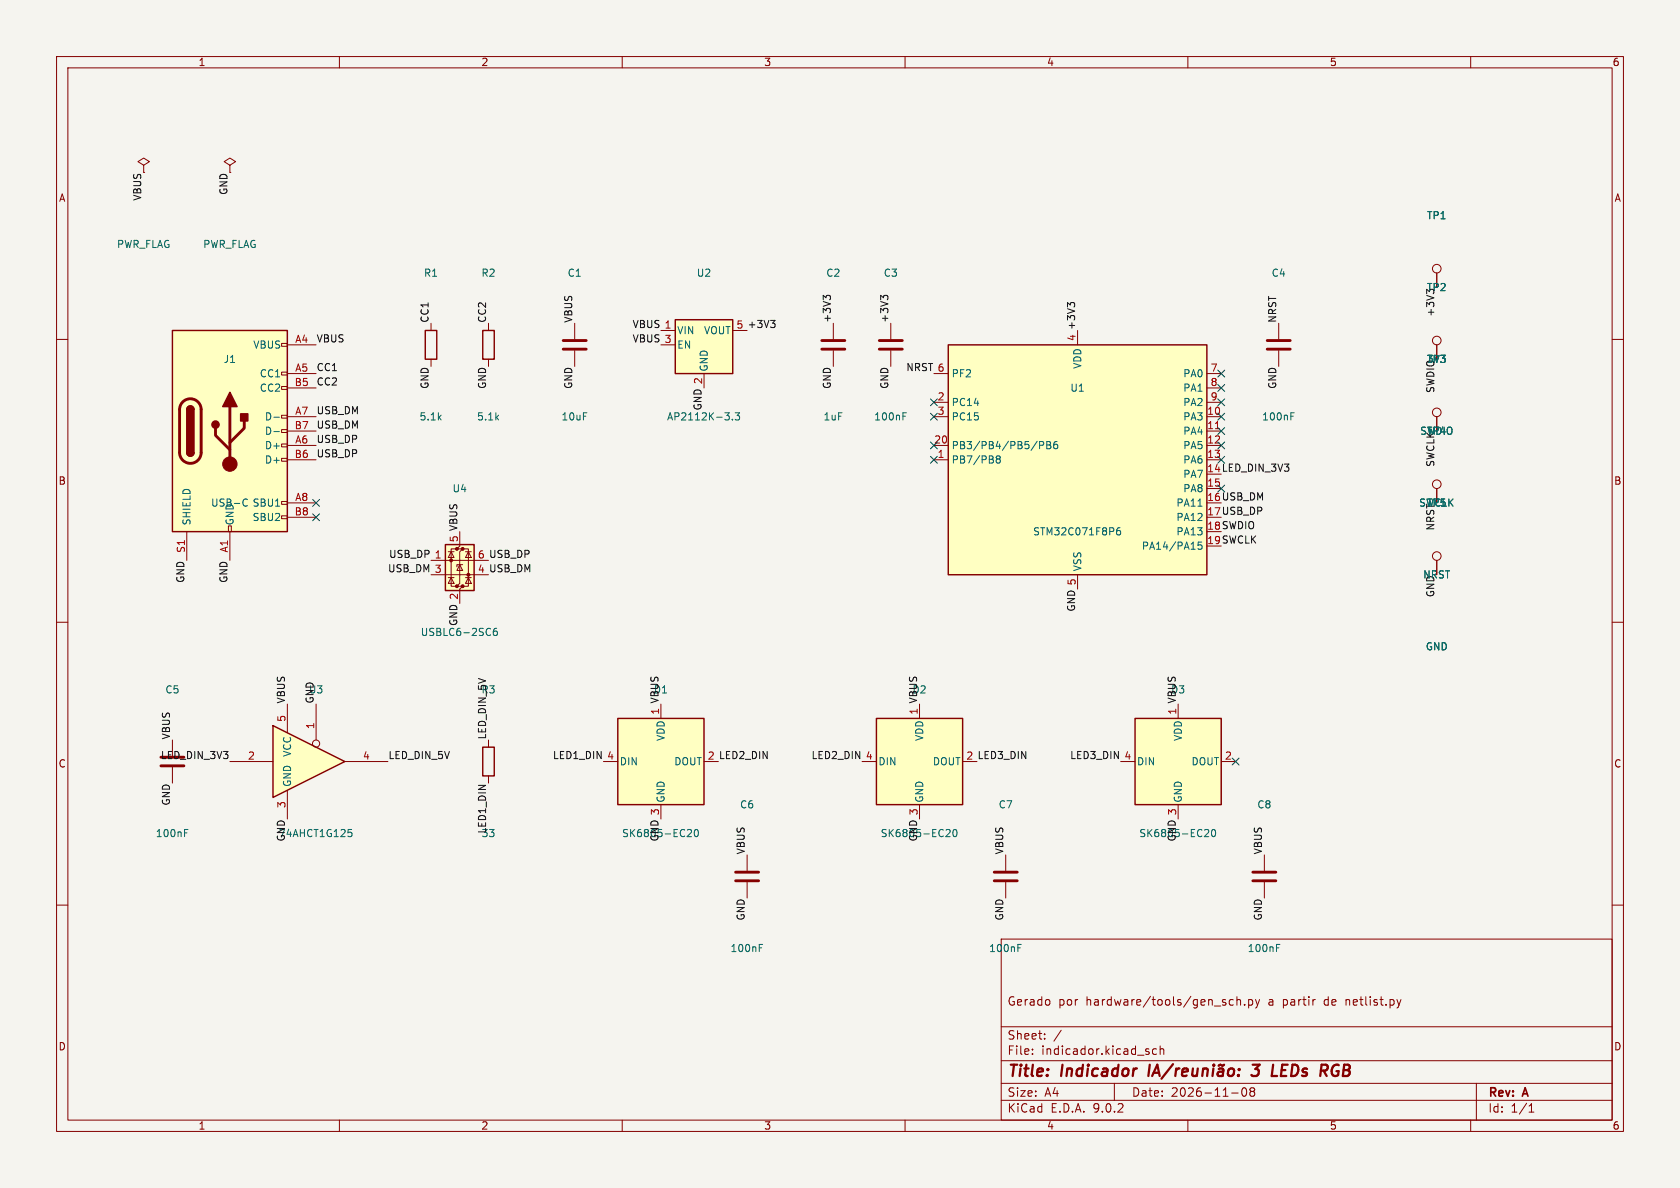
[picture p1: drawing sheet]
<svg xmlns="http://www.w3.org/2000/svg" width="297mm" height="210mm" viewBox="0 0 297 210" stroke-linecap="round" stroke-linejoin="round" font-family="sans-serif">
<path d="M0 0h297v210h-297z" fill="#f5f4ef" stroke="#f5f4ef" stroke-width=".18"/>
<g fill="none" stroke="#840000" stroke-width=".18">
<path d="M10 10h277v190h-277zM12 12h273v186h-273zM60 10v2M110 10v2M160 10v2M210 10v2M260 10v2M76.2 57.2v1.2M254 48.3v2.5M10 60h2M76.2 63.5v1.3M285 60h2"/>
<path d="M254 86.4v2.5M10 110h2M285 110h2M10 160h2M177 166h108v32h-108zM217.6 176.7l.4 .1M218 177.6l-.4 .1M218.7 176.8l.2-.1 .3 .1 .1 .9M218.7 176.2v1.5M220 177.6v.1M220.7 176.8l.5-.1 .3 .3v.4l-.2 .2h-.6M220.7 176.7v1.5"/>
<path d="M222 176.7l.3 1M222.3 177.7l-.1 .4-.2 .1M222.7 176.7l-.4 1M247.7 176.7l-.4 1M285 160h2M60 198v2M110 198v2M160 198v2M177 194.5h108M177 191.5h108M177 187.5h108M177 181.5h108"/>
<path d="M182.5 186.3v.1M182.5 185.5v.1M184.7 183.6v.1M184.7 182.8v.1M187.6 182.1l-1.3 2M197 191.5v3M203 185.9l.2 .2-.2 .3M203 185.4l.1 .1M204.5 185.5l-.5-.1-.3 .3v.4l.2 .2h.6M205.1 185.5l.2-.1 .4 .1v.9M205.1 184.9v1.5M210 198v2"/>
<path d="M217.7 193.2h1.2M219.7 192.4l.2-.1a.81 .81 0 0 1 .6 .6 .81 .81 0 0 1-.3 .8l-.2 .1a.81 .81 0 0 1-.3-1.4zM221.2 192.9l-.2-.2 .2-.4 .5 .1 .1 .2-.3 .3M221.2 192.9l-.2 .3v.5l.2 .1 .5-.1 .1-.2-.1-.4-.2-.2M221.2 192.9h.3M260 198v2M261 191.5v6.5M270.3 196.6h.9M270.3 195.5l.4-.4v1.5"/>
<circle cx="254" cy="47.5" r=".76"/>
<circle cx="254" cy="85.6" r=".76"/>
</g>
<g fill="none" stroke="#840000" stroke-width=".4">
<path d="M203.3 188.2l-.3 2M203.7 190.2l.9-2 .4 2M203.9 189.6h1M207.4 188.1l-2.1 2.6M207.9 188.9l-.1 1.3M208.5 188.9l-.4 .1-.2 .3M209 189.5l1-.1-.1-.4-.1-.1-.6 .1-.2 .9 .2 .3 .6-.1M210.9 188.9l-.1 1.2a.57 .57 0 0 0 .8-.1M211.8 188.9l-.2 1.3M212.7 189.1a.49 .49 0 0 1 .8 .1l-.1 1M212.7 188.9l-.2 1.3M214.5 188.9l-.2 1.3"/>
<path d="M214.6 188.2v.2M214.6 188.2l-.1 .1 .1 .1M214.6 188.2l.1 .1-.1 .1M215.5 189l.2-.1 .5 .1v1.2M216.3 189.4h-.7a.4 .4 0 0 0-.3 .4 .4 .4 0 0 0 .2 .4l.7-.1M216.4 188.2l-.3 .2-.4-.2-.3 .2M217.3 189.1a.52 .52 0 0 1 .5-.2 .52 .52 0 0 1 .4 .4l-.1 .5a.55 .55 0 0 1-.5 .4 .55 .55 0 0 1-.5-.4zM218.9 190l.1 .1-.1 .1M218.9 190l-.1 .1 .1 .1M218.9 190v.2M219.1 189v.2M219.1 189l.1 .1-.1 .1"/>
<path d="M219.1 189l-.1 .1 .1 .1M221.2 190l.3 .2h.6l.3-.2M221.5 188.2h1.2l-.8 .8 .5 .1M224.8 190.2h1M226.7 188.2l-.3 2h1M235.5 189.7l.2 .4 .3 .1M235.9 188.3l-.5 .8"/>
</g>
<path d="M75.2 58.4h2v5.1h-2z" fill="none" stroke="#840000" stroke-width=".25"/>
<path d="M109.2 127h15.3v15.2h-15.3z" fill="#ffffc2"/>
<path d="M85.3 132.1h2.1v5.1h-2.1zM109.2 127h15.3v15.2h-15.3z" fill="none" stroke="#840000" stroke-width=".25"/>
<g fill="none" stroke="#840000" stroke-width=".18">
<path d="M147.3 57.2v2.7M157.5 57.2v2.7M226.1 57.2v2.7M147.3 62v2.8M157.5 62v2.8M226.1 62v2.8M254 61v2.5M254 73.7v2.5M86.4 130.8v1.3M86.4 137.2v1.2M106.7 134.6h2.5M116.8 124.5v2.5"/>
<path d="M116.8 142.2v2.6M132.1 151.1v2.8M132.1 156v2.8"/>
<circle cx="254" cy="60.2" r=".76"/>
<circle cx="254" cy="72.9" r=".76"/>
</g>
<path d="M159.6 73.6h.5M159.6 73h.6M228.2 73.6h.4M228.2 73h.6M121.7 146.6l.4 .1 .2 .3-.8 .9h.8M122.9 146.8l.1-.2a.68 .68 0 0 1 .5 .7 .68 .68 0 0 1-.5 .6l-.1-.1-.2-.4zM134.2 167.6h.5M134.2 166.9h.6" fill="none" stroke="#006464" stroke-width=".18"/>
<path d="M145.3 60.2h4.1M145.3 61.7h4.1M155.4 60.2h4.1M155.4 61.7h4.1M224 60.2h4.1M224 61.7h4.1M130 154.2h4.1M130 155.7h4.1" fill="none" stroke="#840000" stroke-width=".51"/>
<path d="M119.4 56.5h10.1v9.5h-10.1z" fill="#ffffc2"/>
<path d="M119.4 56.5h10.1v9.5h-10.1z" fill="none" stroke="#840000" stroke-width=".25"/>
<path d="M25.4 29.2l1-.6-1-.7-1 .7 1 .6v1.3M40.6 29.2l1.1-.6-1.1-.7-1 .7 1 .6v1.3M116.8 58.4h2.6M129.5 58.4h2.6M116.8 61h2.6M124.5 66v2.6" fill="none" stroke="#840000" stroke-width=".18"/>
<path d="M128.1 73h.8l-.4 .5M128.9 73.6v.5M129.5 74.1v.1M130 73h.7l-.4 .5 .4 .1v.5l-.2 .1-.5-.1" fill="none" stroke="#006464" stroke-width=".18"/>
<path d="M167.6 61h45.8v40.6h-45.8z" fill="#ffffc2"/>
<path d="M85.3 58.4h2.1v5.1h-2.1zM167.6 61h45.8v40.6h-45.8z" fill="none" stroke="#840000" stroke-width=".25"/>
<g fill="none" stroke="#840000" stroke-width=".18">
<path d="M86.4 57.2v1.2M101.6 57.2v2.7M86.4 63.5v1.3M101.6 62v2.8M165.1 66h2.5M165.1 71.1h2.5M165.1 73.7h2.5M165.1 78.7h2.5M213.4 66h2.5M213.4 71.1h2.5M213.4 73.7h2.5M213.4 78.7h2.5"/>
<path d="M213.4 68.6h2.5M213.4 76.2h2.5M165.1 81.3h2.5M213.4 81.3h2.5M213.4 86.4h2.5M254 99.1v2.5M190.5 101.6v2.5M223.5 151.1v2.8M223.5 156v2.8"/>
<circle cx="254" cy="98.3" r=".76"/>
</g>
<path d="M183.8 78.7h.6l.1-.2v-.3l-.7-.2v1.3M185.1 78h.4l.2 .3-.2 .4 .2 .1 .1 .3-.3 .2h-.4zM185.1 78.7h.4M186.9 78l-.4 .1a.86 .86 0 0 0 0 1.2l.4-.1 .1-.4-.2-.3-.4 .1-.1 .2M176.4 81.1l-.3-.2 .3-.3h.2l.2 .2-.2 .3M176.4 81.1l-.3 .3 .1 .3 .2 .2 .3-.1 .1-.2v-.2l-.2-.3M176.4 81.1h.2M198 93.3l-.4 .1a.86 .86 0 0 0 0 1.2l.5-.2v-.4l-.2-.2h-.3l-.2 .2M211.8 89.5h.7M212.4 95.8h-.6v.6l.2-.1 .4 .1 .1 .2-.1 .4-.1 .1-.5-.1M225.7 167.6h.4M225.7 166.9h.6" fill="none" stroke="#006464" stroke-width=".18"/>
<path d="M214.9 75.8h.7" fill="none" stroke="#a90000" stroke-width=".18"/>
<path d="M99.6 60.2h4M99.6 61.7h4M221.5 154.2h4.1M221.5 155.7h4.1" fill="none" stroke="#840000" stroke-width=".51"/>
<path d="M200.7 127h15.2v15.2h-15.2z" fill="#ffffc2"/>
<path d="M200.7 127h15.2v15.2h-15.2z" fill="none" stroke="#840000" stroke-width=".25"/>
<path d="M198.1 134.6h2.6M208.3 124.5v2.5M215.9 134.6h2.5M208.3 142.2v2.6" fill="none" stroke="#840000" stroke-width=".18"/>
<path d="M213.1 146.6l.5 .1 .1 .3-.8 .9h.8M214.3 146.8l.2-.2a.68 .68 0 0 1 .4 .7 .68 .68 0 0 1-.4 .6l-.2-.1-.1-.4z" fill="none" stroke="#006464" stroke-width=".18"/>
<path d="M78.7 96.3h5.1v8.1h-5.1z" fill="#ffffc2"/>
<g fill="#840000" stroke="#840000" stroke-width=".18">
<circle cx="79.8" cy="99.1" r=".25"/>
<circle cx="80.8" cy="97" r=".25"/>
<circle cx="80.8" cy="103.6" r=".25"/>
<circle cx="81.8" cy="97" r=".25"/>
<circle cx="81.8" cy="103.6" r=".25"/>
<circle cx="82.8" cy="101.6" r=".25"/>
</g>
<g fill="none" stroke="#840000" stroke-width=".18">
<path d="M76.2 99.1h10.2M79.2 97.5h1.1M79.8 97.5l.5 1.1h-1.1zM80.8 97h-1v6.6h1M81.3 94v2.5l-.5 .5h1l-.5 .5v5.6l-.5 .5h1l-.5 .5v2.6M81.3 99.8l.5 1h-1zM81.8 99.8h-1v.4M81.8 97h1v6.6h-1M82.3 97.5h1M82.8 97.5l.5 1.1h-1zM76.2 101.6h7.6M79.2 102.1h1.1"/>
<path d="M79.8 102.1l.5 1h-1.1zM82.3 102.1h1M82.8 102.1l.5 1h-1z"/>
</g>
<path d="M78.7 96.3h5.1v8.1h-5.1z" fill="none" stroke="#840000" stroke-width=".25"/>
<path d="M87.8 111.1h-.4a.86 .86 0 0 0 0 1.2l.5-.1v-.4l-.2-.2h-.3l-.2 .2" fill="none" stroke="#006464" stroke-width=".18"/>
<path d="M30.5 58.4h20.3v35.6h-20.3z" fill="#ffffc2"/>
<g fill="none" stroke="#840000" stroke-width=".18">
<path d="M49.8 60.7h1v.5h-1zM49.8 65.8h1v.5h-1zM49.8 68.3h1v.5h-1zM49.8 73.4h1v.5h-1zM49.8 75.9h1v.6h-1zM49.8 78.5h1v.5h-1zM50.8 61h5.1M50.8 66h5.1M50.8 68.6h5.1M50.8 73.7h5.1M50.8 76.2h5.1M50.8 78.7h5.1"/>
<path d="M33 94v5.1M40.4 93h.5v1h-.5zM40.6 94v5.1M49.8 81h1v.5h-1zM49.8 88.6h1v.6h-1zM49.8 91.2h1v.5h-1zM50.8 81.3h5.1M50.8 88.9h5.1M50.8 91.4h5.1M177.8 151.1v2.8M177.8 156v2.8"/>
</g>
<path d="M30.5 58.4h20.3v35.6h-20.3zM33 72.4a.64 .64 0 0 1 .7-.6 .64 .64 0 0 1 .6 .6M33 80a.64 .64 0 0 0 .7 .6 .64 .64 0 0 0 .6-.6" fill="none" stroke="#840000" stroke-width=".25"/>
<path d="M32.3 71.1a1.9 1.9 0 0 1 2.1-.5 1.9 1.9 0 0 1 1.2 1.8v7.6a1.91 1.91 0 0 1-1.9 1.9 1.91 1.91 0 0 1-2-1.9l.1-7.8 .1-.6zM38.1 75.7v1.3l2.5 2.5M40.6 71.9v10.1M43.2 74.4v1.3l-2.6 2.5M175.8 154.2h4M175.8 155.7h4" fill="none" stroke="#840000" stroke-width=".51"/>
<g fill="#840000" stroke="#840000" stroke-width=".25">
<path d="M33 72.4h1.3v7.6h-1.3z"/>
<path d="M33.2 71.9a.64 .64 0 0 1 .7-.1 .64 .64 0 0 1 .4 .6h-1.3z"/>
<path d="M33 80h1.3a.64 .64 0 0 1-.6 .6 .64 .64 0 0 1-.7-.6z"/>
<path d="M40.6 69.3l1.3 2.6h-2.5z"/>
<path d="M42.5 73.2h1.3v1.2h-1.3z"/>
<circle cx="38.1" cy="75.1" r=".63"/>
</g>
<circle cx="40.6" cy="82" r="1.27" fill="#840000" stroke="#840000" stroke-width=".18"/>
<path d="M48.4 73.8h1M48.4 76.3h1M43.2 88.3l.3-.1 .2 .1M43.7 89.4l-.2 .1-.3-.1M179.9 167.6h.5M179.9 166.9h.7" fill="none" stroke="#006464" stroke-width=".18"/>
<path d="M154.9 127h15.3v15.2h-15.3z" fill="#ffffc2"/>
<path d="M154.9 127h15.3v15.2h-15.3z" fill="none" stroke="#840000" stroke-width=".25"/>
<path d="M152.4 134.6h2.5M162.6 124.5v2.5M162.6 142.2v2.6" fill="none" stroke="#840000" stroke-width=".18"/>
<path d="M167.4 146.6l.5 .1 .1 .3-.8 .9h.8M168.6 146.8l.2-.2a.68 .68 0 0 1 .4 .7 .68 .68 0 0 1-.4 .6l-.2-.1-.1-.4z" fill="none" stroke="#006464" stroke-width=".18"/>
<path d="M48.3 128.3l12.7 6.3-12.7 6.4z" fill="#ffffc2"/>
<path d="M48.3 128.3l12.7 6.3-12.7 6.4z" fill="none" stroke="#840000" stroke-width=".25"/>
<g fill="none" stroke="#840000" stroke-width=".18">
<path d="M254 48.3v2.5M254 61v2.5M254 73.7v2.5M254 86.4v2.5M254 99.1v2.5M30.5 130.8v2.8M30.5 135.6v2.8M40.6 134.6h7.7M50.8 124.5v5M50.8 139.7v5.1M55.9 124.5v6.3M61 134.6h7.6"/>
<circle cx="55.9" cy="131.4" r=".63"/>
</g>
<path d="M32.6 146.6h.6M32.6 147.2h.5M61.6 146.6h.6M61.7 147.1h.3l.2 .3v.4l-.5 .1" fill="none" stroke="#006464" stroke-width=".18"/>
<path d="M28.4 133.9h4.1M28.4 135.4h4.1" fill="none" stroke="#840000" stroke-width=".51"/>
<path d="M136.2 56.6h.8l-.4 .5M136.8 57.1l.2 .3v.3l-.2 .2M146 52.5l.3-.3h.3l.2 .3M146 52.6l-.5-.4v.8M156.2 52.6l-.5-.4v.8M156.2 52.5l.2-.3h.3l.3 .3M189.2 53.9l-.5-.4v.8M189.2 53.7l.2-.2h.3l.3 .2" fill="none" stroke="#0f0f0f" stroke-width=".18"/>
<g fill="none" stroke="#000084" stroke-width=".18">
<path d="M164.5 73.1l1.2 1.2M164.5 78.1l1.2 1.2M164.5 70.5l1.2 1.2M165.7 73.1l-1.2 1.2M165.7 78.1l-1.2 1.2M165.7 70.5l-1.2 1.2M215.3 78.1l1.2 1.2M215.3 75.6l1.2 1.2M215.3 73.1l1.2 1.2M215.3 65.4l1.2 1.2M215.3 68l1.2 1.2M215.3 70.5l1.2 1.2"/>
<path d="M216.5 78.1l-1.2 1.2M216.5 75.6l-1.2 1.2M216.5 73.1l-1.2 1.2M216.5 65.4l-1.2 1.2M216.5 68l-1.2 1.2M216.5 70.5l-1.2 1.2M55.3 90.8l1.2 1.2M55.3 88.3l1.2 1.2M56.5 90.8l-1.2 1.2M56.5 88.3l-1.2 1.2M164.5 80.7l1.2 1.2M165.7 80.7l-1.2 1.2"/>
<path d="M215.3 80.7l1.2 1.2M215.3 85.8l1.2 1.2M216.5 80.7l-1.2 1.2M216.5 85.8l-1.2 1.2M217.8 134l1.2 1.2M219 134l-1.2 1.2"/>
</g>
<g font-size="2.8" fill="#840000">
<text x="178" y="190.9">Title:</text>
<text x="187.7" y="190.9">Indicador</text>
<text x="223.1" y="190.9">3</text>
<text x="227.3" y="190.9">LEDs</text>
<text x="236.7" y="190.9">RGB</text>
</g>
<g font-size="2.1" fill="#840000">
<text x="178" y="178">Gerado</text>
<text x="187.1" y="178">por</text>
<text x="192" y="178">hardware/tools/gen_sch.py</text>
<text x="224.4" y="178">a</text>
<text x="227.1" y="178">partir</text>
<text x="234.5" y="178">de</text>
<text x="238.4" y="178">netlist.py</text>
<text x="178" y="184">Sheet:</text>
<text x="178" y="186.7">File:</text>
<text x="184.1" y="186.7">indicador.kicad_sch</text>
<text x="178" y="196.9">KiCad</text>
<text x="178" y="194.1">Size:</text>
<text x="184.7" y="194.1">A4</text>
<text x="185.7" y="196.9">E.D.A.</text>
<text x="193.3" y="196.9">9.0.2</text>
<text x="200" y="194.1">Date:</text>
<text x="207" y="194.1">2026-11-08</text>
<text x="263" y="194.3">Rev:</text>
<text x="263" y="196.9">Id:</text>
<text x="267.1" y="196.9">1/1</text>
<text x="269.4" y="194.3">A</text>
</g>
<g font-size="1.8" fill="#840000">
<text x="35" y="11.9">1</text>
<text x="85" y="11.9">2</text>
<text x="135" y="11.9">3</text>
<text x="185" y="11.9">4</text>
<text x="235" y="11.9">5</text>
<text x="285" y="11.9">6</text>
<text x="10.3" y="35.9">A</text>
<text x="285.3" y="35.9">A</text>
<text x="10.3" y="85.9">B</text>
<text x="285.3" y="85.9">B</text>
<text x="10.3" y="135.9">C</text>
<text x="285.3" y="135.9">C</text>
<text x="10.3" y="185.9">D</text>
<text x="285.3" y="185.9">D</text>
<text x="35" y="199.9">1</text>
<text x="85" y="199.9">2</text>
<text x="135" y="199.9">3</text>
<text x="185" y="199.9">4</text>
<text x="235" y="199.9">5</text>
<text x="285" y="199.9">6</text>
</g>
<g font-size="1.8" fill="#0f0f0f">
<text x="25.1" y="35.6" transform="rotate(-90 25.1 35.6)">VBUS</text>
<text x="40.3" y="34.6" transform="rotate(-90 40.3 34.6)">GND</text>
<text x="75.9" y="57.2" transform="rotate(-90 75.9 57.2)">CC1</text>
<text x="86" y="57.2" transform="rotate(-90 86 57.2)">CC2</text>
<text x="101.3" y="57.2" transform="rotate(-90 101.3 57.2)">VBUS</text>
<text x="111.7" y="58.1">VBUS 1</text>
<text x="130.1" y="58.2">5 +3V3</text>
<text x="147" y="57.2" transform="rotate(-90 147 57.2)">+3V3</text>
<text x="157.1" y="57.2" transform="rotate(-90 157.1 57.2)">+3V3</text>
<text x="225.7" y="57.2" transform="rotate(-90 225.7 57.2)">NRST</text>
<text x="253.7" y="56.1" transform="rotate(-90 253.7 56.1)">+3V3</text>
<text x="55.9" y="60.6">VBUS</text>
<text x="55.9" y="65.7">CC1</text>
<text x="111.7" y="60.6">VBUS 3</text>
<text x="160.1" y="65.7">NRST 6</text>
<text x="190.2" y="60.4" transform="rotate(-90 190.2 60.4)">4 +3V3</text>
<text x="55.9" y="68.2">CC2</text>
<text x="75.9" y="68.8" transform="rotate(-90 75.9 68.8)">GND</text>
<text x="86" y="68.8" transform="rotate(-90 86 68.8)">GND</text>
<text x="101.3" y="68.8" transform="rotate(-90 101.3 68.8)">GND</text>
<text x="147" y="68.8" transform="rotate(-90 147 68.8)">GND</text>
<text x="157.1" y="68.8" transform="rotate(-90 157.1 68.8)">GND</text>
<text x="225.7" y="68.8" transform="rotate(-90 225.7 68.8)">GND</text>
<text x="253.7" y="69.6" transform="rotate(-90 253.7 69.6)">SWDIO</text>
<text x="55.9" y="75.9">USB_DM</text>
<text x="55.9" y="73.3">USB_DM</text>
<text x="124.1" y="72.7" transform="rotate(-90 124.1 72.7)">GND 2</text>
<text x="55.9" y="80.9">USB_DP</text>
<text x="55.9" y="78.4">USB_DP</text>
<text x="213.3" y="83.6">14 LED_DIN_3V3</text>
<text x="253.7" y="82.6" transform="rotate(-90 253.7 82.6)">SWCLK</text>
<text x="213.3" y="88.6">16 USB_DM</text>
<text x="81" y="96" transform="rotate(-90 81 96)">5 VBUS</text>
<text x="213.3" y="91.2">17 USB_DP</text>
<text x="213.3" y="93.7">18 SWDIO</text>
<text x="253.7" y="93.9" transform="rotate(-90 253.7 93.9)">NRST</text>
<text x="68.5" y="101.3">USB_DM 3</text>
<text x="68.7" y="98.7">USB_DP 1</text>
<text x="84.4" y="98.8">6 USB_DP</text>
<text x="84.4" y="101.3">4 USB_DM</text>
<text x="213.3" y="96.3">19 SWCLK</text>
<text x="32.7" y="103.1" transform="rotate(-90 32.7 103.1)">GND</text>
<text x="40.3" y="103.1" transform="rotate(-90 40.3 103.1)">GND</text>
<text x="80.9" y="110.8" transform="rotate(-90 80.9 110.8)">GND 2</text>
<text x="190.2" y="108.2" transform="rotate(-90 190.2 108.2)">GND 5</text>
<text x="50.5" y="124.5" transform="rotate(-90 50.5 124.5)">VBUS</text>
<text x="54.5" y="122.8">U3</text>
<text x="55.5" y="124.5" transform="rotate(-90 55.5 124.5)">GND</text>
<text x="85" y="122.8">R3</text>
<text x="115.5" y="122.8">D1</text>
<text x="161.2" y="122.8">D2</text>
<text x="206.9" y="122.8">D3</text>
<text x="30.1" y="130.8" transform="rotate(-90 30.1 130.8)">VBUS</text>
<text x="86" y="130.8" transform="rotate(-90 86 130.8)">LED_DIN_5V</text>
<text x="116.6" y="126.4" transform="rotate(-90 116.6 126.4)">1 VBUS</text>
<text x="162.3" y="126.4" transform="rotate(-90 162.3 126.4)">1 VBUS</text>
<text x="208" y="126.4" transform="rotate(-90 208 126.4)">1 VBUS</text>
<text x="28.3" y="134.3">LED_DIN_3V3</text>
<text x="68.6" y="134.3">LED_DIN_5V</text>
<text x="97.6" y="134.3">LED1_DIN 4</text>
<text x="125" y="134.4">2 LED2_DIN</text>
<text x="143.4" y="134.3">LED2_DIN 4</text>
<text x="170.7" y="134.4">2 LED3_DIN</text>
<text x="189.1" y="134.3">LED3_DIN 4</text>
<text x="30.1" y="142.5" transform="rotate(-90 30.1 142.5)">GND</text>
<text x="50.5" y="148.9" transform="rotate(-90 50.5 148.9)">GND</text>
<text x="85" y="148.2">33</text>
<text x="86" y="147.5" transform="rotate(-90 86 147.5)">LED1_DIN</text>
<text x="116.5" y="148.9" transform="rotate(-90 116.5 148.9)">GND 3</text>
<text x="162.2" y="148.9" transform="rotate(-90 162.2 148.9)">GND 3</text>
<text x="207.9" y="148.9" transform="rotate(-90 207.9 148.9)">GND 3</text>
<text x="131.7" y="151.1" transform="rotate(-90 131.7 151.1)">VBUS</text>
<text x="177.5" y="151.1" transform="rotate(-90 177.5 151.1)">VBUS</text>
<text x="223.2" y="151.1" transform="rotate(-90 223.2 151.1)">VBUS</text>
<text x="131.7" y="162.8" transform="rotate(-90 131.7 162.8)">GND</text>
<text x="177.5" y="162.8" transform="rotate(-90 177.5 162.8)">GND</text>
<text x="223.2" y="162.8" transform="rotate(-90 223.2 162.8)">GND</text>
</g>
<g font-size="1.8" fill="#006464">
<text x="252.2" y="39">TP1</text>
<text x="20.6" y="44">PWR_FLAG</text>
<text x="35.8" y="44">PWR_FLAG</text>
<text x="74.9" y="49.1">R1</text>
<text x="85" y="49.1">R2</text>
<text x="100.3" y="49.1">C1</text>
<text x="123.1" y="49.1">U2</text>
<text x="146" y="49.1">C2</text>
<text x="156.1" y="49.1">C3</text>
<text x="224.7" y="49.1">C4</text>
<text x="252.2" y="51.7">TP2</text>
<text x="119.6" y="59.3">VIN</text>
<text x="124.4" y="59.3">VOUT</text>
<text x="39.4" y="64.4">J1</text>
<text x="44.7" y="61.8">VBUS</text>
<text x="119.6" y="61.8">EN</text>
<text x="125.3" y="65.8" transform="rotate(-90 125.3 65.8)">GND</text>
<text x="191.4" y="65.3" transform="rotate(-90 191.4 65.3)">VDD</text>
<text x="252.1" y="64.4">3V3</text>
<text x="45.8" y="66.9">CC1</text>
<text x="45.8" y="69.4">CC2</text>
<text x="168.1" y="66.9">PF2</text>
<text x="168.1" y="72">PC14</text>
<text x="189.1" y="69.4">U1</text>
<text x="209.1" y="66.9">PA0</text>
<text x="209.1" y="69.4">PA1</text>
<text x="209.1" y="72">PA2</text>
<text x="46.7" y="74.5">D-</text>
<text x="46.7" y="77.1">D-</text>
<text x="74.1" y="74.5">5.1k</text>
<text x="84.2" y="74.5">5.1k</text>
<text x="99.2" y="74.5">10uF</text>
<text x="117.8" y="74.5">AP2112K-3.3</text>
<text x="145.5" y="74.5">1uF</text>
<text x="154.4" y="74.5">100nF</text>
<text x="168.1" y="74.5">PC15</text>
<text x="209.1" y="74.5">PA3</text>
<text x="209.1" y="77.1">PA4</text>
<text x="223" y="74.5">100nF</text>
<text x="251" y="77.1">SWDIO</text>
<text x="252.2" y="77.1">TP4</text>
<text x="46.7" y="79.6">D+</text>
<text x="46.7" y="82.1">D+</text>
<text x="168.1" y="79.6">PB3/PB4/PB5/PB6</text>
<text x="168.1" y="82.1">PB7/PB8</text>
<text x="209.1" y="79.6">PA5</text>
<text x="209.1" y="82.1">PA6</text>
<text x="37.2" y="89.8">USB-C</text>
<text x="44.6" y="89.8">SBU1</text>
<text x="79.9" y="87.2">U4</text>
<text x="207.9" y="89.8">PA11</text>
<text x="209.1" y="84.7">PA7</text>
<text x="209.1" y="87.2">PA8</text>
<text x="250.8" y="89.8">SWCLK</text>
<text x="252.2" y="89.8">TP5</text>
<text x="33.9" y="93" transform="rotate(-90 33.9 93)">SHIELD</text>
<text x="41.5" y="93" transform="rotate(-90 41.5 93)">GND</text>
<text x="44.6" y="92.3">SBU2</text>
<text x="182.5" y="94.8">STM32C071F8P6</text>
<text x="207.9" y="92.3">PA12</text>
<text x="207.9" y="94.8">PA13</text>
<text x="191.4" y="101.1" transform="rotate(-90 191.4 101.1)">VSS</text>
<text x="201.8" y="97.4">PA14/PA15</text>
<text x="251.5" y="102.5">NRST</text>
<text x="253.7" y="105.7" transform="rotate(-90 253.7 105.7)">GND</text>
<text x="74.3" y="112.6">USBLC6-2SC6</text>
<text x="252" y="115.2">GND</text>
<text x="29.1" y="122.8">C5</text>
<text x="117.7" y="131.1" transform="rotate(-90 117.7 131.1)">VDD</text>
<text x="163.4" y="131.1" transform="rotate(-90 163.4 131.1)">VDD</text>
<text x="209.1" y="131.1" transform="rotate(-90 209.1 131.1)">VDD</text>
<text x="51.7" y="133.9" transform="rotate(-90 51.7 133.9)">VCC</text>
<text x="109.5" y="135.5">DIN</text>
<text x="119.1" y="135.5">DOUT</text>
<text x="155.2" y="135.5">DIN</text>
<text x="164.8" y="135.5">DOUT</text>
<text x="200.9" y="135.5">DIN</text>
<text x="210.5" y="135.5">DOUT</text>
<text x="51.7" y="139.2" transform="rotate(-90 51.7 139.2)">GND</text>
<text x="117.7" y="142" transform="rotate(-90 117.7 142)">GND</text>
<text x="130.7" y="143.1">C6</text>
<text x="163.4" y="142" transform="rotate(-90 163.4 142)">GND</text>
<text x="176.5" y="143.1">C7</text>
<text x="209.1" y="142" transform="rotate(-90 209.1 142)">GND</text>
<text x="222.2" y="143.1">C8</text>
<text x="27.4" y="148.2">100nF</text>
<text x="49.2" y="148.2">74AHCT1G125</text>
<text x="109.9" y="148.2">SK6805-EC20</text>
<text x="155.6" y="148.2">SK6805-EC20</text>
<text x="201.3" y="148.2">SK6805-EC20</text>
<text x="129" y="168.5">100nF</text>
<text x="174.8" y="168.5">100nF</text>
<text x="220.5" y="168.5">100nF</text>
</g>
<g font-size="1.8" fill="#a90000">
<text x="52.1" y="60.7">A4</text>
<text x="52.1" y="65.8">A5</text>
<text x="213.9" y="65.8">7</text>
<text x="52" y="68.3">B5</text>
<text x="165.7" y="70.9">2</text>
<text x="213.9" y="68.3">8</text>
<text x="213.9" y="70.9">9</text>
<text x="52" y="75.9">B7</text>
<text x="52.1" y="73.4">A7</text>
<text x="165.7" y="73.4">3</text>
<text x="213.3" y="73.4">10</text>
<text x="213.3" y="75.9">11</text>
<text x="52" y="81">B6</text>
<text x="52.1" y="78.5">A6</text>
<text x="165.1" y="78.5">20</text>
<text x="165.7" y="81">1</text>
<text x="213.3" y="78.5">12</text>
<text x="213.3" y="81">13</text>
<text x="52.1" y="88.6">A8</text>
<text x="213.3" y="86.1">15</text>
<text x="52" y="91.2">B8</text>
<text x="32.8" y="97.8" transform="rotate(-90 32.8 97.8)">S1</text>
<text x="40.4" y="97.8" transform="rotate(-90 40.4 97.8)">A1</text>
<text x="50.5" y="127.7" transform="rotate(-90 50.5 127.7)">5</text>
<text x="55.6" y="129" transform="rotate(-90 55.6 129)">1</text>
<text x="43.7" y="134.4">2</text>
<text x="64.1" y="134.4">4</text>
<text x="216.5" y="134.4">2</text>
<text x="50.5" y="142.9" transform="rotate(-90 50.5 142.9)">3</text>
</g>
</svg>
